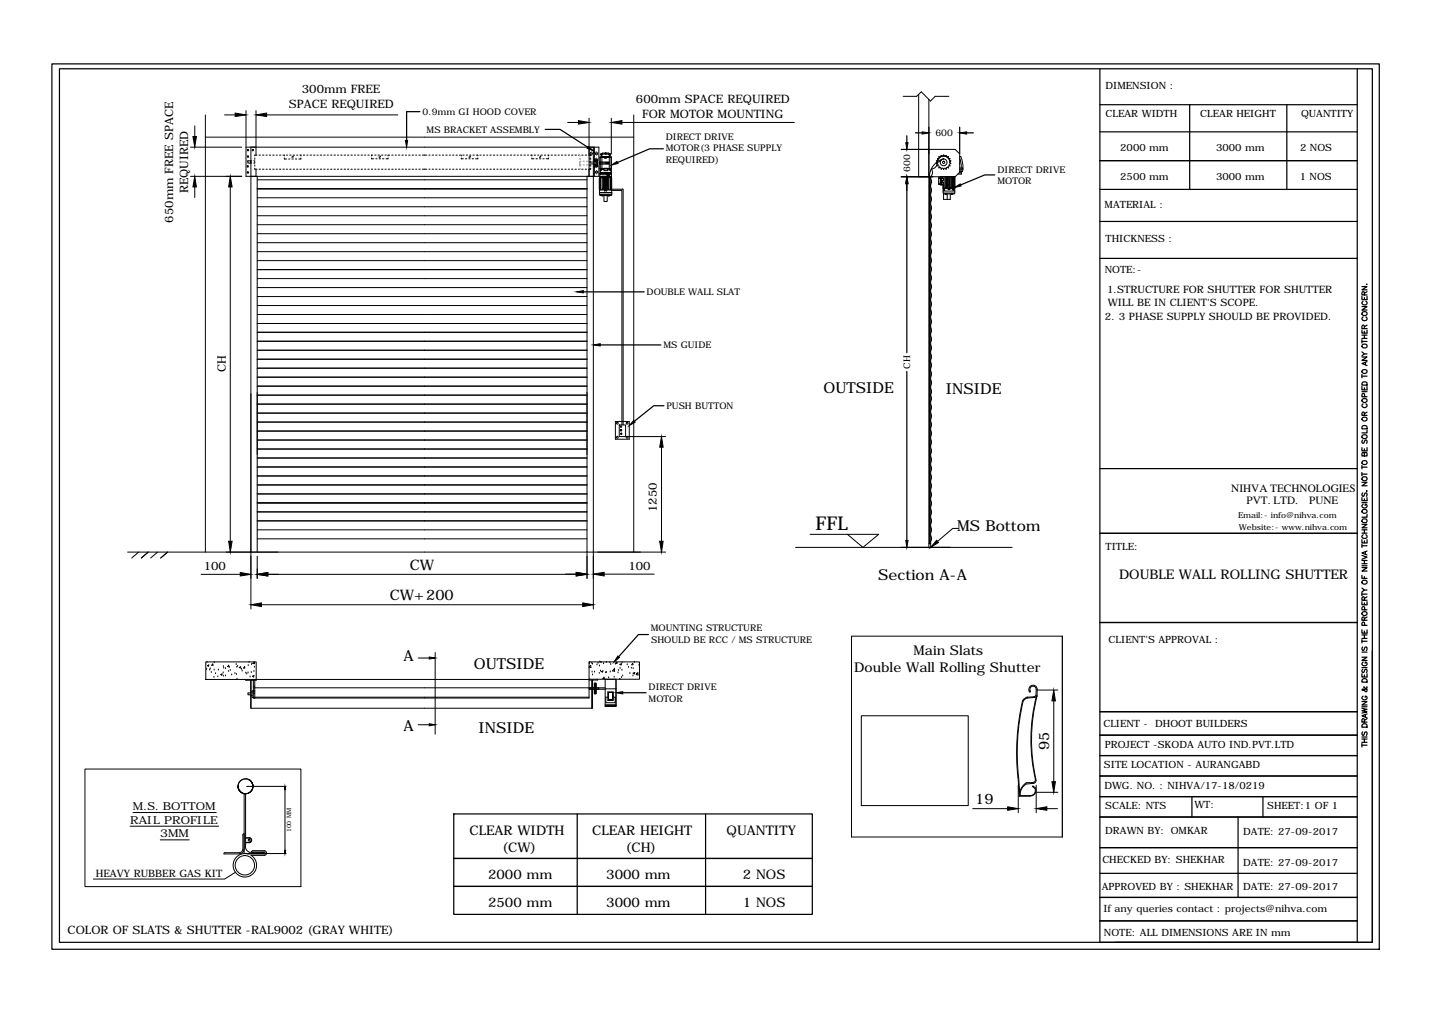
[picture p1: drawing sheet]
<svg xmlns="http://www.w3.org/2000/svg" width="297mm" height="210mm" viewBox="0 0 297 210" stroke-linecap="round" stroke-linejoin="round" font-family="sans-serif">
<!-- layer: 0 -->
<g fill="none" stroke="#000" stroke-width=".21">
<path d="M187.3 20h2.8l1-.9 1.9 1.9 1-1h2.8M190.6 19.6v17.1h7.5l1-1v-3.8l-1-.9h-5.4M39.5 30.5h10.6M39.5 36.6h10.6M40.4 26.1v2.2M40.4 38.8v2.2M42.6 23.8v90.7M42.6 28.4h88.9M46.6 23.8h2.2M47.8 38.8v73.5M51 22.9v7.5M51 30.5h73.2v6.1h-73.2z"/>
<path d="M51.4 33.4h.6v.4h-.6zM52 30.5v95.8M52 33.8h.2M52 33.4h.2M52.6 33.8h.2M52.6 33.4h.2M52.8 32.8v.3M52.8 33.5v.3M52.8 34.2v.3M52.8 34.9v.2h.5M53.1 22.9v9.3M53.1 35.1v1.5"/>
<path d="M53.3 32.2h-.5v.1M53.4 36.6v77.9M53.4 37.3h68.4M53.4 39.2h68.4M53.7 32.2h.3M53.7 35.1h.3M54.5 32.2h.3M54.5 35.1h.3M55.2 32.2h.2M55.2 35.1h.2M55.3 23.8h27.2M55.9 32.2h.2"/>
<path d="M55.9 35.1h.2M56.6 32.2h.3M56.6 35.1h.3M57.3 32.2h.2M57.3 35.1h.2M58 32.2h.3M58 35.1h.3M58.7 32.2h.3v.1M58.7 35.1h.3M59 32.8v.2h.5M59.4 32.2h.3M59.4 35.1h.3"/>
<path d="M59.9 33h.2M60.1 32.2h.3M60.1 35.1h.3M60.6 32.6v.1M60.6 33h.2M60.7 32.4l.1 .2M60.8 32.6h.1M60.8 32.2h.3M60.8 35.1h.3M61.3 33h.3M61.5 32.2h.3M61.5 35.1h.3"/>
<path d="M62.2 32.2h.3M62.2 35.1h.3M62.4 32.2v.1M62.4 32.8v.2h-.4M62.9 32.2h.3M62.9 35.1h.3M63.6 32.2h.3M63.6 35.1h.3M64.3 32.2h.3M64.3 35.1h.3M65 32.2h.3M65 35.1h.3"/>
<path d="M65.8 32.2h.2M65.8 35.1h.2M66.4 32.2h.3M66.4 35.1h.3M67.2 32.2h.3M67.2 35.1h.3M67.9 32.2h.2M67.9 35.1h.2M68.6 32.2h.2M68.6 35.1h.2M69.3 32.2h.3M69.3 35.1h.3"/>
<path d="M70 32.2h.2M70 35.1h.2M70.7 32.2h.3M70.7 35.1h.3M71.4 32.2h.3M71.4 35.1h.3M72.1 32.2h.3M72.1 35.1h.3M72.8 32.2h.3M72.8 35.1h.3M73.5 32.2h.3M73.5 35.1h.3"/>
<path d="M74.2 32.2h.3M74.2 35.1h.3M74.9 32.2h.3M74.9 35.1h.3M75.6 32.2h.3M75.6 35.1h.3M76.3 32.2h.3M76.3 35.1h.3M77 32.2h.3M77 35.1h.3M77.1 32.8v.1h.4M77.1 32.2v.1"/>
<path d="M77.7 32.2h.3M77.7 35.1h.3M77.9 32.9h.3M78.4 32.2h.3M78.4 35.1h.3M78.6 32.6l.1 .1M78.6 32.9h.3M78.8 32.4l.1 .2M78.9 32.6h.1M79.1 32.2h.3M79.1 35.1h.3M79.3 32.9h.3"/>
<path d="M79.9 32.2h.2M79.9 35.1h.2M80.5 32.8v.1h-.4M80.5 32.2v.1M80.5 32.2h.3M80.5 35.1h.3M81.3 32.2h.2M81.3 35.1h.2M82 32.2h.2M82 35.1h.2M82.6 32.2h.3M82.6 35.1h.3"/>
<path d="M83.4 32.2h.3M83.4 35.1h.3M84.1 32.2h.2M84.1 35.1h.2M84.8 32.2h.3M84.8 35.1h.3M85.5 32.2h.3M85.5 35.1h.3M86.2 32.2h.3M86.2 35.1h.3M86.9 32.2h.3M86.9 35.1h.3"/>
<path d="M87.6 32.2h.9M87.6 35.1h.9M89 32.2h.2M89 35.1h.2M89.6 32.2h.3M89.6 35.1h.3M90.4 32.2h.2M90.4 35.1h.2M91.1 32.2h.2M91.1 35.1h.2M91.8 32.2h.2M91.8 35.1h.2"/>
<path d="M92.5 32.2h.3M92.5 35.1h.3M93.2 32.2h.2M93.2 35.1h.2M93.9 32.2h.3M93.9 35.1h.3M94.6 32.2h.3M94.6 35.1h.3M95.3 32.2h.3M95.3 35.1h.3M95.7 32.8v.1h.4M95.7 32.2v.1"/>
<path d="M96 32.2h.3M96 35.1h.3M96.5 32.9h.3M96.7 32.2h.3M96.7 35.1h.3M97.3 32.9h.2M97.3 32.6l.1 .1M97.4 32.2h.3M97.4 35.1h.3M97.5 32.4l.1 .2M97.6 32.6h.1M97.9 32.9h.3"/>
<path d="M98.1 32.2h.3M98.1 35.1h.3M98.8 32.2h.3v.1M98.8 35.1h.3M99.1 32.8v.1h-.4M99.5 32.2h.3M99.5 35.1h.3M100.2 32.2h.3M100.2 35.1h.3M100.9 32.2h.3M100.9 35.1h.3M101.6 32.2h.3"/>
<path d="M101.6 35.1h.3M102.3 32.2h.3M102.3 35.1h.3M103.1 32.2h.2M103.1 35.1h.2M103.7 32.2h.3M103.7 35.1h.3M104.5 32.2h.2M104.5 35.1h.2M105.2 32.2h.2M105.2 35.1h.2M105.8 32.2h.3"/>
<path d="M105.8 35.1h.3M106.6 32.2h.3M106.6 35.1h.3M107.3 32.2h.2M107.3 35.1h.2M108 32.2h.3M108 35.1h.3M108.7 32.2h.3M108.7 35.1h.3M109.4 32.2h.3M109.4 35.1h.3M110.1 32.2h.3l-.1 .1"/>
<path d="M110.1 35.1h.3M110.3 32.8v.1h.5M110.8 32.2h.3M110.8 35.1h.3M111.2 32.9h.3M111.5 32.2h.3M111.5 35.1h.3M111.9 32.6l.1 .1M111.9 32.9h.3M112.1 32.4l.1 .2M112.2 32.6h.1M112.2 32.2h.3"/>
<path d="M112.2 35.1h.3M112.6 32.9h.3M112.9 32.2h.3M112.9 35.1h.3M113.6 32.2h.3M113.6 35.1h.3M113.8 32.2v.1M113.8 32.8v.1h-.5M114.3 32.2h.3M114.3 35.1h.3M115 32.2h.3M115 35.1h.3"/>
<path d="M115.8 32.2h.2M115.8 35.1h.2M116.4 32.2h.3M116.4 35.1h.3M117.2 32.2h.2M117.2 35.1h.2M117.7 25.4h2.3M117.9 32.2h.2M117.9 35.1h.2M118.5 32.2h.3M118.5 35.1h.3M119.3 32.2h.3"/>
<path d="M119.3 35.1h.3M120 32.2h.2M120 35.1h.2M120.7 32.2h.3M120.7 35.1h.3M121.4 32.2h.3M121.4 35.1h.3M121.8 36.6v83.4M122.1 32.2h.4v.1M122.2 24.5v10.5M122.2 35.1v1.5M122.4 34.5v-.3h.1v.3"/>
<path d="M122.4 32.2v.1M122.4 32.8v.3M122.4 33.5v.3M122.4 34.9v.2M122.4 33.4h.1M122.5 34.9v.2h-.4M122.5 32.8v.3M122.5 33.5v.3M122.5 33.8h.6M123.1 30.5v95.8M123.1 31.7h.2M123.1 35.9h.2"/>
<path d="M123.3 30.5v6.1M124.3 39.4h2.6v.6h-2.6h2.6v.4h-2.6zM124.4 36.6v.2h2.4v-.2M124.4 33.7h1.9v.3h-1.9M124.4 36.6h2.4M124.4 39.4h2.4M124.4 33.6v.5M124.5 32.6h.9h-.5v2.4h1.5v-2.4h-.6h.5v-.1h-1.4v.1h.5v.2M124.5 32.6v3.3h2.3M124.5 32.6v2.4M124.5 36.7h.4v.1h-.4zM124.5 36.7l.1 .1z"/>
<path d="M124.5 34.9h2.3M124.5 36.2l-.1 .4M124.5 35h.1M124.6 37v2.2M124.6 36.9l-.2 .1v2.2l.2 .1M124.6 36.8v2.6l-.3-.2v-2.2l.3-.1M124.6 35l.2 .2-.2 .1M124.6 35.3l-.1 .1v.4h2.3v-.4M124.7 31.9l1.5-.1 .3 .1v.2l-.3-.1h-1.2l-.3 .1zM124.7 31.9l-.1 .2h.2M124.7 32.1v.4h1.8v-.4M124.8 36.7l.1 .1z"/>
<path d="M124.8 35.2h.5M124.9 35h1.5M124.9 32.1v.4M124.9 36.6h1.5v.2h-1.5zM124.9 36.9h1.4v2.3h-1.4zM125 32l-.3 .1M125.1 36.9l.1 2.3zM125.3 34.9h.7v.5h-.7zM125.4 36.9v2.3zM125.4 31.8l.1 .1zM125.4 39.4h.4v.2h-.4zM125.4 32.7v.1"/>
<path d="M125.4 39.4v.2zM125.4 32.8h.3M125.5 31.8h.3v.2h-.3zM125.6 36.9l.1 2.3zM125.7 33.8l.6 .1zM125.7 32.7v.1M125.7 39.4l.1 .2zM125.8 36.9v2.3zM125.8 31.8l.1 .1zM125.9 36.2h-1.5v-.3h2.4v.3h-.3M125.9 35.9h.6v.2h-.6zM125.9 35.9l.1 .2z"/>
<path d="M125.9 36.1h.6v.2h-.6zM126 36.1h.4zM126 36.4h.4M126 36.1v.2M126 35.2h.5M126.1 36.9v2.3zM126.2 32l.3 .1M126.4 35.9l.1 .2zM126.4 32.1v.4M126.4 36.1v.2M126.4 36.7h.4v.1h-.4zM126.4 36.7l.1 .1z"/>
<path d="M126.5 32.1v.4M126.5 31.9l.1 .2h-.1M126.6 35l-.2 .2 .3 .1M126.6 37v2.2M126.6 36.9l.2 .1v2.2l-.2 .1M126.6 36.8v2.6l.3-.2v-2.2l-.3-.1M126.6 35h.1M126.7 36.7l.1 .1zM126.7 32.6h.1M126.7 35.3v.1M126.7 32.6h-.9v.2M126.7 32.5h.1"/>
<path d="M126.8 32.6l-.1 2.4M126.8 32.6h-2.3M126.8 24.5v7.5M126.8 32.6v3.3M126.8 36.2v.4M126.9 39.2h2.2M126.9 39.5h1.9M128.8 39.5l.2 .1M129 39.6v48.5M129 25.4h35.8M129.1 39.2l.2 .1v48.8M131.5 23.8v90.7"/>
<path d="M192.7 20.6v93h.4v-76.9M192.8 36.8h.1M194.3 33.4l.2 .3-.3 .2 .4 .2-.2 .3M194.5 34.4l.3 .1v.3M194.7 38h.3M194.7 37h.3M194.8 34.8h.1M194.8 32.5v.4h-.3l.1 .3-.3 .2M194.8 32.5h.1M194.8 32.5l.3 .1 .1-.4 .3 .2 .2-.3 .3 .3 .3-.2 .1 .4 .3-.1M195 36.8h-.3v1.5h.3M195 36.7v1.7h.8"/>
<path d="M195.2 36.7v1.7M195.4 33a1.12 1.12 0 0 1-1.1 .6 1.14 1.14 0 0 1-1.1 1.4 1.16 1.16 0 0 1-.4 1.8M195.4 36.7v.3M195.4 37.5v.3M195.4 38.3v.1M195.6 39.6h2.4M195.6 39.1h2.4M195.7 39.1h.2v.2h-.2zM195.7 38.4v.5l.1 .1M195.7 39l-.1 .1M195.7 32.9a4.1 4.1 0 0 0-2.9 3.9M195.8 38.4v.5"/>
<path d="M195.8 39.3l.1 .1zM195.8 39.4l.1 .1zM195.8 36.7v2.4l-.2-.2v-.5M196.2 36.7v2.4M196.4 36.7v2.4M196.6 36.7v.5M196.6 37.3v1.1M196.6 38.4v.7M196.7 39.1h.4v.2h-.4zM196.7 34.8l-.3-.1-.1 .4-.3-.2-.3 .3-.2-.3-.3 .2-.1-.4-.3 .1M196.7 32.5v.4h.3M196.8 36.7v2.4"/>
<path d="M196.9 36.7v2.4M197 36.7v2.4M197 34.4l-.3 .1v.3M197 32.9l-.1 .3 .3 .2M197.1 33.7a1.33 1.33 0 0 0-1.4-1.4 1.33 1.33 0 0 0-1.3 1.4M197.2 33.4l-.2 .3 .2 .2-.3 .2 .1 .3M197.3 36.7v2.2M197.3 39v.1M197.5 36.7v2.4M197.5 39.1h.4v.2h-.4zM197.7 39.3l.2 .1zM197.7 36.7v2.4"/>
<path d="M197.7 39.4l.1 .1zM197.8 38.9v-2.2l.2 .1v2.1l-.2 .1M198 36.7v3.3h-2.4v-.9M198 36.8l-.2-.1v2.4l.2-.2M199 35.9h.4v.2h-.7M199 32.8l.4 1.2v.8M199.1 34.8h.6v.3h-.6M199.1 32.5h.2M199.3 32.5l.3 .9 .1 1.5M199.4 35.6v.3M199.4 35l-.1 .5M199.6 35.5l-.5 .1"/>
<path d="M199.7 35v.5h-.6M53.4 59.6h68.4M53.4 57.8h68.4M53.4 55.9h68.4M53.4 54.1h68.4M53.4 52.2h68.4M53.4 50.3h68.4M53.4 48.5h68.4M53.4 46.6h68.4M53.4 44.7h68.4M53.4 42.9h68.4M53.4 41h68.4"/>
<path d="M124.5 40.4h2.3v.2h-2.3zM124.9 40.6h.2zM125.3 40.6h.7v1.2h-.7zM126.2 40.6h.2v.1h-.2zM192.8 47.7a1.16 1.16 0 0 0 0-1.9 1.16 1.16 0 0 0 0-1.8 1.16 1.16 0 0 0 0-1.8 1.16 1.16 0 0 0 0-1.8 1.16 1.16 0 0 0 0-1.8 1.16 1.16 0 0 0 0-1.9v76.1M192.8 47.6a1.16 1.16 0 0 1 0 1.8M192.8 49.4a1.16 1.16 0 0 1 0 1.9 1.16 1.16 0 0 1 0 1.8 1.16 1.16 0 0 1 0 1.8 1.16 1.16 0 0 1 0 1.8 1.16 1.16 0 0 1 0 1.8 1.16 1.16 0 0 1 0 1.9 1.16 1.16 0 0 1 0 1.8M195.7 40v1.4h1.4v-1.2M196.1 40.2h.2v.1h-.2zM196.2 40.3h.1M196.5 40.2v1.2M197.3 40.2l.3 .1z"/>
<path d="M197.9 40v.2h-2.2M53.4 65.2h68.4M53.4 63.4h68.4M53.4 61.5h68.4M53.4 78.2h68.4M53.4 76.4h68.4M53.4 74.5h68.4M53.4 72.6h68.4M53.4 70.8h68.4M53.4 68.9h68.4M53.4 67.1h68.4M192.8 62.1a1.16 1.16 0 0 1 0 1.9"/>
<path d="M192.8 64a1.16 1.16 0 0 1 0 1.8 1.16 1.16 0 0 1 0 1.8 1.16 1.16 0 0 1 0 1.8 1.16 1.16 0 0 1 0 1.8 1.16 1.16 0 0 1 0 1.9 1.16 1.16 0 0 1 0 1.8M192.8 74.8a1.16 1.16 0 0 1 0 1.9 1.16 1.16 0 0 1 0 1.8M192.8 78.5a1.16 1.16 0 0 1 0 1.8 1.16 1.16 0 0 1 0 1.8M53.4 98.7h68.4M53.4 96.9h68.4M53.4 95h68.4M53.4 93.1h68.4M53.4 91.3h68.4M53.4 89.4h68.4M53.4 87.5h68.4M53.4 85.7h68.4M53.4 83.8h68.4"/>
<path d="M53.4 82h68.4M53.4 80.1h68.4M127.6 87.4h2.9v3.7h-2.9zM128.5 88.1h1.3v2.5h-1.3zM130 90.6h8.1M137.2 92.8v19.5M192.8 81.7a1.16 1.16 0 0 1 0 1.9 1.16 1.16 0 0 1 0 1.8 1.16 1.16 0 0 1 0 1.8M192.8 87.2a1.16 1.16 0 0 1 0 1.8 1.16 1.16 0 0 1 0 1.8 1.16 1.16 0 0 1 0 1.8 1.16 1.16 0 0 1 0 1.8 1.16 1.16 0 0 1 0 1.9 1.16 1.16 0 0 1 0 1.8 1.16 1.16 0 0 1 0 1.8M192.8 99.9a1.16 1.16 0 0 1 0 1.8 1.16 1.16 0 0 1 0 1.8 1.16 1.16 0 0 1 0 1.8 1.16 1.16 0 0 1 0 1.8 1.16 1.16 0 0 1 0 1.9 1.16 1.16 0 0 1 0 1.8 1.16 1.16 0 0 1 0 1.8M26.5 114.5h111.6M28.8 114.5l-1.5 1.2M30.7 114.5l-1.4 1.2"/>
<path d="M32.7 114.5l-1.4 1.2M34.8 114.5l-1.5 1.2M41.7 119.1h8.1M53.4 115.4v4.6M53.4 111.8h68.4M53.4 109.9h68.4M53.4 108h68.4M53.4 106.2h68.4M53.4 104.3h68.4M53.4 102.4h68.4M53.4 100.6h68.4M55.6 119.1h63.9"/>
<path d="M117.3 119.1h2.2M125.3 119.1h10.4M165 113.5h44.9M168 110.8h14.3l-3.3 2.7-3.2-2.7M192.7 112.8h.4M198.8 109.6h-1.2l-3.1 2.7M42.7 137.3h10.4v3.6h-10.4zM42.9 138.9h.1M42.9 137.4h.1M43 138l.3-.1-.1 .3zM43.5 139h.1M43.6 138.7h.1"/>
<path d="M43.8 139.5h.1M44.2 138l-.1-.3-.2 .3h.3M44.4 139h.1M44.5 137.5h.1M44.7 139.7h.1M45.3 139h.1M45.8 139.9l.3-.1-.1 .2zM46.3 139.6h.1M46.3 138.3h.1M46.4 138.6h.1M46.8 138.7h.1M47.4 139.3h.1"/>
<path d="M47.4 138l.1 .3h-.3l.2-.3M47.6 138.4h.1M47.8 139.1h.1M48.1 140h.1M48.7 139.7h.1M49 137.8h.1M49 139.9h.1M49.1 138.4h.1M49.3 138.2h.1M49.6 138.4l.3-.1-.1 .3zM50.1 138.8h.1M50.2 139.2h.1"/>
<path d="M50.7 138.3l.1 .3h-.3zM51 139.6h.1M51.2 139.8h.1M51.4 139.6h.1M51.5 138h.1M51.7 137.4h.1M52.1 139.5h.1M52.2 137.8h.1M52.7 139.3h.1M52.8 137.3v.4l-.4-.1zM52.8 138.4h.1M54.2 125.4h66.7"/>
<path d="M86.8 136.5h2.2M90.3 135.3v17M122.2 137.3h10.4v3.6h-10.4zM122.2 137.3h.1l-.1 .2M122.5 138l.1 .5-.4-.1zM122.7 137.6h.1M122.8 139.4h.1M122.9 137.8h.1M122.9 140h.1M123.3 139.4h.1M123.8 137.9h.1M124.1 137.6h.1"/>
<path d="M124.3 139.7h.1M124.3 138.1h.1M124.4 137.3h.1M124.4 137.3h.3M124.6 139.2h.1M124.7 139.3l.4-.2-.2 .3zM125.2 137.7h.1M125.6 139.5h.1M125.8 137.4h.1M125.8 139.5h.1M126.5 137.5h.1M126.6 139.4h.1"/>
<path d="M126.7 137.8h.1M127.4 138.8l.1 .4-.4-.1zM127.5 138.8h.1M127.6 137.8h.1M127.9 137.3l.1 .3h-.3zM128.2 139.6h.1M128.3 139.1h.1M128.6 137.8l.3-.1-.1 .2zM128.6 138.6h.1M129 139h.1M129 137.5h.1M130.1 137.9h.1"/>
<path d="M130.4 138.4h.1M130.7 139.7h.1M131 138.6h.1M131.2 137.6l.1 .3h-.3zM131.3 138.7h.1M131.3 139.6l.4-.1-.2 .3zM131.6 137.4h.1M132.1 139.8h.1M132.3 139.5v.5l-.3-.1zM132.6 138h.1M176.6 132h43.8v41.6h-43.8zM17.6 159.5h44.8v24.4h-44.8z"/>
<path d="M44.4 140.5h.1M45.2 140.4h.1M46.3 140.3h.1M46.8 140.2h.1M49.2 140.9h.1M51 140.9v.2h2.1v-.2h69.1M51.9 140.4h.1M52 141.1v5.8M52 143.7h-.6v.4h.6M52 143.6h.3M52 144.3h.3M52.4 140.3l.3-.2-.1 .3z"/>
<path d="M52.5 142.3h.3M52.5 142.7h69.7M52.5 143.8h.3M52.5 143.5h.3M52.7 144.8h.1M52.8 141.1v3.7M52.8 143.3h-.5v1.4h.2M52.8 144.6h69.4M86.8 150.3h2.2M122.2 140.9v3.9h-69.7v-3.7M122.7 141.1v5.8M122.9 141.1v5.8h-70.8v-5.8"/>
<path d="M123.3 143h-1.1v-.3h1.1v1.2h.3v-1.2h.6v.3h-.6M123.3 143.3h.3M123.3 143.7h.3M123.3 142.4h.3M123.3 143.8h.3M123.3 143.5h.3M123.3 143v-1.3h.3v1.3M123.3 141.9h.3M123.3 142h.3M123.3 142.2h.3M123.3 142.5h.3M123.3 142.7h.3"/>
<path d="M123.3 142.9h.3M123.3 143.1h.3M123.3 143.6h.3M123.3 141.8h.3M123.3 142.1h.3M123.3 142.6h.3M123.3 142.8h.3M123.3 143h.3M123.3 143.4h.3M124 140.9v.2h-1.8M125.3 140.5l.1 .3h-.3zM125.5 142.7h-3.2v.3h3.2"/>
<path d="M125.5 140.9h2.3M126.3 140.6h.1M127.4 140.5h.1M128.5 140.9l.1-.1v.1M128.9 140.5h.1M129.2 140.2h.1M131.3 140.2h.1M178.7 148.5h22.1v18.6h-22.1zM212.1 145.4a48.5 48.5 0 0 0-1 15.9l.3 3.9 2.3-.1M213.2 144.6l-.6 .2-.5 .5M213.2 144.7l-.8 .5a33.6 33.6 0 0 0-1.3 8.7l-.1 3.7 .3 3.7M213.7 143.4l-.1 .1a.87 .87 0 0 1 .4-1.3 .87 .87 0 0 1 1.1 .9v1.3"/>
<path d="M213.7 143.5a.69 .69 0 0 1 .3-1.1 .69 .69 0 0 1 .9 .6v1.2l-.5 .3M214.5 144.5l-1.3 .1M214.7 144.6l.4-.3a36.8 36.8 0 0 0-.2 17.5M214.7 144.7l-1.6 .1M215 144.3a36.3 36.3 0 0 0-.2 17.4M215.2 143.1h4.2M218.6 145.4v16.7M27 171.4h18.4M27.6 168.5h17.2M33.2 174.2h6.1M46.5 177.1h3.2M46.8 176.9h2.9"/>
<path d="M46.8 176.8l-.3 .3M49.4 163.1h.1M50 164.4a1.55 1.55 0 0 1 .2-2.7 1.55 1.55 0 0 1 2.3 1.4 1.55 1.55 0 0 0-2.3-1.4 1.55 1.55 0 0 0-.1 2.7M50.3 176.2a.66 .66 0 0 1-.6 .6M50.4 173.2v3M50.5 164.6l.1 .1v12.3h4.2l-.3-.3M50.6 176.2a.91 .91 0 0 1-.9 .9M50.6 172.9l-.2 .4M50.9 164.6v11a1.25 1.25 0 0 0 .8 1.2M50.9 173.8h.8a.44 .44 0 0 1 .4 .5 .44 .44 0 0 1-.4 .4h-.8M50.9 173.8h.8M51.2 163.1h8.2"/>
<path d="M51.7 173.7a.53 .53 0 0 1 .5 .6 .53 .53 0 0 1-.5 .5h-.8M51.7 161.8a1.55 1.55 0 0 1 0 2.6 1.55 1.55 0 0 1-2.3-1.3M51.8 176.8h2.7M52.4 176.4l-.2 .3M52.5 176.4h2.3a.49 .49 0 0 1 .5 .5 .49 .49 0 0 1-.5 .5h-2.7a2.43 2.43 0 0 1 .1 4.1 2.43 2.43 0 0 1-3.8-1.6 2.43 2.43 0 0 1 3-2.8h3.4l.2-.2-.2-.2h-2.6M55 177h4.4M59.1 163.8v12.6M201.8 167.7h7.2M211.2 162.8v5.8M211.3 161.3l.3 3.7M213 162.3a3.3 3.3 0 0 0-1.5 2.1M213 162.6a2.52 2.52 0 0 0-1.4 2.4"/>
<path d="M214.3 162.3h-1.3M214.5 162.5l-1.5 .1M214.8 161.7a.49 .49 0 0 1-.5 .6M214.8 163.4a1.16 1.16 0 0 1-1.2 1.7M214.8 163.4l-.5-.4-.1 .2a.98 .98 0 0 1 .5 1.1 .98 .98 0 0 1-1.1 .7h-2M214.9 161.8a.49 .49 0 0 1-.4 .6M214.9 162.9v5.7M215 164.3h4.4M217.1 167.7h2.2M48.8 180.9l-2.2 1.4h-27.2"/>
<circle cx="51.4" cy="34.5" r=".15"/>
<circle cx="51.4" cy="35.8" r=".15"/>
<circle cx="51.4" cy="32.5" r=".15"/>
<circle cx="51.4" cy="31.1" r=".15"/>
<circle cx="52.4" cy="31.1" r=".15"/>
<circle cx="122.6" cy="31.9" r=".23"/>
<circle cx="123.7" cy="31.9" r=".23"/>
<circle cx="123.7" cy="35.7" r=".23"/>
<circle cx="123.7" cy="33.2" r=".23"/>
<circle cx="123.7" cy="34.4" r=".23"/>
<circle cx="124.6" cy="35.2" r=".06"/>
<circle cx="124.6" cy="35.2" r=".15"/>
<circle cx="125.6" cy="32.7" r=".06"/>
<circle cx="125.6" cy="31.8" r=".06"/>
<circle cx="126.6" cy="35.2" r=".06"/>
<circle cx="126.6" cy="35.2" r=".15"/>
<circle cx="195.4" cy="38" r=".28"/>
<circle cx="195.4" cy="38" r=".23"/>
<circle cx="195.5" cy="37.2" r=".28"/>
<circle cx="195.5" cy="37.2" r=".23"/>
<circle cx="195.7" cy="33.7" r=".7"/>
<circle cx="195.7" cy="33.7" r=".23"/>
<circle cx="196.6" cy="38.4" r=".06"/>
<circle cx="196.6" cy="37.2" r=".06"/>
<circle cx="197.3" cy="39" r=".06"/>
<circle cx="128.1" cy="90.7" r=".19"/>
<circle cx="128.1" cy="87.8" r=".19"/>
<circle cx="128.8" cy="89.3" r=".15"/>
<circle cx="128.8" cy="88.5" r=".15"/>
<circle cx="128.9" cy="90" r=".15"/>
<circle cx="130.1" cy="90.7" r=".19"/>
<circle cx="130.1" cy="87.8" r=".19"/>
<circle cx="50.8" cy="179.5" r="2.01"/>
<circle cx="51.7" cy="174.3" r=".19"/>
</g>
<g fill="#000" stroke="#000" stroke-width=".21">
<path d="M40.4 36.6l.3 2.2h-.7zM40 28.3h.7l-.3 2.2zM47.8 36.6l.3 2.2h-.7zM48.8 23.5l2.2 .3-2.2 .4zM53.1 23.8l2.2-.3v.7zM84.1 29.1h.5l-.3 1.4zM120 25l2.2 .4-2.2 .3zM122 30.4l1.1 .9-1.3-.6zM126.8 34.2l1.2-.7 .2 .4zM126.8 25.4l2.2-.4v.7zM187.9 29.6h.5l-.3 1.4zM188.1 36.7l.3 1.4h-.5z"/>
<path d="M191.3 27.3l1.4 .3-1.4 .2zM198 38.9l1.2-.8 .2 .5zM199.1 27.6l1.4-.3v.5zM119.6 60.5l1.4-.2v.4zM123.1 71.5l1.4-.2v.5zM131.5 87.2l.3 .3-1.3 .8zM137.2 90.6l.4 2.2h-.8zM47.4 112.3h.7l-.3 2.2zM49.8 118.7l2.2 .4-2.2 .4zM53.4 119.1l2.2-.4v.8zM119.5 118.7l2.3 .4-2.3 .4zM123.1 119.1l2.2-.4v.8z"/>
<path d="M136.8 112.3h.8l-.4 2.2zM187.9 112.1h.5l-.3 1.4zM194.3 112.1l.4 .4-1.6 1zM52 125.4l2.2-.3v.7zM89 136.3l1.3 .2-1.3 .2zM120.9 125.1l2.2 .3-2.2 .4zM128.2 136.1l.3 .3-1.1 .9zM89 150.1l1.3 .2-1.3 .2zM127.8 143.7l1.4-.2v.4zM218.6 143.1l.3 2.3h-.7zM59.1 163.1l.1 .7h-.2zM59 176.4h.2l-.1 .6z"/>
<path d="M209 167.3l2.2 .4-2.2 .4zM214.9 167.7l2.2-.4v.8zM218.2 162.1h.7l-.3 2.2z"/>
</g>
<!-- layer: WALL -->
<path d="M125.5 140.9v5.6M125.5 146.4h2.3M125.5 146.3h2.3M125.5 146.2h2.3M125.5 142.9h2.3M126.1 143.5h1.1v1.8h-1.1zM126.1 144.6h-.4v1.2h1.9v-1.2h-.4M126.2 143.6h.9v1.5h-.9zM127.2 143.5v1.8M127.8 140.9v5.6h-2.3h2.3z" fill="none" stroke="#000" stroke-width=".21"/>
<!-- layer: 0 -->
<g fill="none" stroke="#4c4c4c" stroke-width=".21">
<path d="M122.4 31.9h.6M122.7 31.5v.3M122.7 31.8v.5M123.4 31.9h.7M123.5 33.2h.5M123.5 34.5h.6M123.5 35.7h.6M123.8 31.5v.2M123.8 31.8v.1M123.8 32v.2M123.8 32.8v.2M123.8 33.1v.4"/>
<path d="M123.8 34.1v.4M123.8 34.5v.3M123.8 35.4v.7"/>
</g>
<path d="M120.5 33.4l-.3 .1v.6l.3 .1M121 33.4h.2M121 34.2h.2M121.6 33.4h.3M121.6 34.2h.3M122.4 33.4l3.9 .1v.6l-3.9 .1M126.3 33.7h-2.2v.2h2.2" fill="none" stroke="#959595" stroke-width=".21"/>
<path d="M120.2 32.2v.2M120.2 32.8v.3M120.2 33.8v-.3h.2v.3M120.2 34.2v.3M120.2 34.9v.2M120.2 34.1h.2M120.4 32.2v.2M120.4 32.8v.3M120.4 34.2v.3M120.4 34.9v.2" fill="none" stroke="#b2b2b2" stroke-width=".21"/>
<g fill="none" stroke="#000" stroke-width=".25">
<path d="M10.8 13.3h275.3v183.6h-275.3zM12.3 14.3h272.4v181.2h-272.4zM228.1 14.3v181.2h53.4v-181.2M87.1 23.2h-2.8v5.9M113.1 26.8h3.1l5.7 3.7M123.3 32.9h.1v1.8h-.1zM123.3 33.1h.1M123.3 33.3h.1M123.3 34.4h.1M123.3 34.5h.1M123.3 33.5h.6M123.3 34.1h.6"/>
<path d="M123.4 33.4h.5v.8h-.5M123.4 33.1h.4v1.4h-.4M123.8 33.8h.1M137.6 30.9h-2.8l-6.7 2.8M187 31h5.8M187 36.7h6.5M188.1 28.2v1.4M188.1 38.1v35.1M189.9 27.6h1.4M192.7 26.4v5.5M199.1 26.4v5.5M200.5 27.6h1.4"/>
<path d="M206.3 36.3h-2l-5 2.1M228.1 33.3h53.4M228.1 21.7h53.4M228.1 27.3h53.4M228.1 39.3h53.4M246.8 21.7v17.6M266.9 21.7v17.6M228.1 45.9h53.4M228.1 53.6h53.4M282.5 59.4h1.1l-1.1 .7h1.1M283.5 59h.1M121 60.5h12.6"/>
<path d="M124.5 71.5h12.6M188.1 77v35.1M282.5 74h1.1l-1.1 .8h1.1M282.5 68.5v.6h1.1v-.6M282.5 63.6h1.1l-1.1 .7h1.1M282.5 61.5v.6h1.1v-.6M282.5 70.4v.8M282.5 77.6v.8M282.5 78h1.1M282.5 73l.5 .4M282.5 70.8h1.1M282.5 70.2h1.1"/>
<path d="M282.5 69.5h1.1M282.6 71.5a.49 .49 0 0 1 .7-.1 .49 .49 0 0 1 .1 .7 .5 .5 0 0 1-.6 .1 .5 .5 0 0 1-.2-.7zM282.7 79.3h.7l.2 .6h-1.1zM282.7 76.8a.52 .52 0 0 1 .6-.1 .52 .52 0 0 1 .2 .6 .49 .49 0 0 1-.7 .1 .49 .49 0 0 1-.1-.6zM282.7 64.7a.52 .52 0 0 1 .6 0 .52 .52 0 0 1 .2 .5 .5 .5 0 0 1-.7 .2 .5 .5 0 0 1-.1-.7zM282.8 65.7a.39 .39 0 0 0-.3 .5 .39 .39 0 0 0 .4 .3 .45 .45 0 0 0 .6-.1 .45 .45 0 0 0-.1-.6l-.1-.1M282.8 62.5a.39 .39 0 0 0-.3 .4 .39 .39 0 0 0 .4 .3 .45 .45 0 0 0 .6-.1 .45 .45 0 0 0-.1-.6h-.1M283 68.2v-.7l-.3-.1-.2 .3v.5h1.1M283 61.2v-.6l-.4-.1-.1 .7h1.1M283 61.7v.4M283 68.7v.4M283 69.5v.7"/>
<path d="M283.2 75.1v.5M283.6 75l-1.1 .4 1.1 .4M283.6 73.4h-.6l-.5 .4M283.6 67.4l-.6 .4M283.6 60.5l-.6 .3M137.7 84.2h-2.1l-4 3.2M228.1 97.2h53.4M282.5 92.8v.7h1.1v-.7M282.5 80.2v.7h1.1v-.7M282.5 96.6v.6M282.5 98v.7M282.5 98.3h1.1"/>
<path d="M282.5 96.9h1.1M282.5 81.2h1.1M282.6 90.3a.49 .49 0 0 1 .7-.1 .49 .49 0 0 1 .1 .6 .5 .5 0 0 1-.6 .2 .5 .5 0 0 1-.2-.7zM282.6 88.4a.56 .56 0 0 1 .7-.1 .56 .56 0 0 1 .3 .6h-1.1zM282.6 86.7a.49 .49 0 0 1 .7-.2 .49 .49 0 0 1 .1 .7 .51 .51 0 0 1-.6 .1 .51 .51 0 0 1-.2-.6zM282.6 82.8a.49 .49 0 0 1 .7-.1 .49 .49 0 0 1 .1 .7 .51 .51 0 0 1-.6 0 .51 .51 0 0 1-.2-.6zM282.7 99a.52 .52 0 0 1 .6-.1 .52 .52 0 0 1 .2 .6 .5 .5 0 0 1-.7 .2 .5 .5 0 0 1-.1-.7zM282.7 95.6a.52 .52 0 0 1 .6 0 .52 .52 0 0 1 .2 .5 .5 .5 0 0 1-.7 .3 .5 .5 0 0 1-.1-.8zM282.7 91.3l-.2 .2 .2 .4h.2l.3-.6h.2l.2 .2-.2 .4M282.8 83.8a.39 .39 0 0 0-.3 .4 .39 .39 0 0 0 .4 .3 .45 .45 0 0 0 .6-.1 .45 .45 0 0 0-.1-.6h-.1M283 94.1l.2-.2h.3l.1 .2v.5h-1.1l.1-.7h.4v.7M283 86.1v-.5l-.4-.1-.1 .6h1.1"/>
<path d="M283 80.4v.5M283 93.1v.4M283.1 82.3l-.1-.6h-.4l-.1 .6h1.1M283.6 89.2v.6h-1.1M283.6 85.5l-.6 .3M187 113.5h10.1M228.1 110.6h53.4M282.5 119.3v.7h1.1M282.5 117.7h1.1l-1.1 .7h1.1M282.5 115.2l1.1 .4-1.1 .4M282.5 111.9v.7h1.1v-.7M282.5 108.8h1.1l-1.1 .7h1.1"/>
<path d="M282.5 103.2v.6h1.1v-.6M282.5 100h1.1l-1.1 .8h1.1M282.5 112.9v.6M282.5 117.3h1.1M282.5 116.9h1.1M282.5 116.2h1.1M282.5 113.2h1.1M282.5 110.6h1.1M282.5 109.9h1.1M282.5 104.3h1.1M282.7 107.7a.52 .52 0 0 1 .6-.1 .52 .52 0 0 1 .2 .6 .5 .5 0 0 1-.7 .2 .5 .5 0 0 1-.1-.7zM282.7 105.7a.52 .52 0 0 1 .6 0 .52 .52 0 0 1 .2 .6 .5 .5 0 0 1-.7 .2 .5 .5 0 0 1-.1-.8z"/>
<path d="M282.7 102.2l-.2 .3 .2 .5 .2-.1 .4-.7h.1l.2 .3-.2 .5M282.8 110.9a.39 .39 0 0 0-.3 .5 .39 .39 0 0 0 .4 .3h.3a.39 .39 0 0 0 .4-.4 .39 .39 0 0 0-.3-.4M282.8 104.6a.39 .39 0 0 0-.3 .5 .39 .39 0 0 0 .4 .3 .45 .45 0 0 0 .6-.2 .45 .45 0 0 0-.1-.6h-.2v.3M283 103.5v.3M283 109.9v.7M283 112.2v.4M283 116.2v.7M283 119.6v.4M283.2 114.4v.5M283.5 101.8v.1zM283.6 114.3l-1.1 .4 1.1 .4M283.6 106.7v.6h-1.1"/>
<path d="M134.5 131.6h-2.1l-4.1 4.6M281.5 129.1h-53.4h53.4M282.5 139.7v.7h1.1v-.7M282.5 136.3h1.1l-1.1 .7h1.1M282.5 130.6v.7h1.1v-.7M282.5 124.8v.6h1.1v-.6M282.5 122.9v.7M282.5 132.7v.7M282.5 138.5h1.1M282.5 135.3h1.1M282.5 133h1.1M282.5 132.4h1.1"/>
<path d="M282.5 131.7h1.1M282.5 123.2h1.1M282.5 122l.5 .4M282.6 120.5a.49 .49 0 0 1 .7-.1 .49 .49 0 0 1 .1 .6 .5 .5 0 0 1-.6 .1 .5 .5 0 0 1-.2-.6zM282.7 138.8l-.2 .3 .2 .4 .2-.1 .3-.5 .2-.1 .2 .3-.2 .4M282.7 134.2l-.2 .3 .2 .4h.2l.4-.7h.1l.2 .3-.2 .4M282.7 127a.52 .52 0 0 1 .6-.1 .52 .52 0 0 1 .2 .6 .49 .49 0 0 1-.7 .1 .49 .49 0 0 1-.1-.6zM282.8 137.3a.39 .39 0 0 0-.3 .5 .39 .39 0 0 0 .4 .3h.3a.38 .38 0 0 0 .4-.4 .38 .38 0 0 0-.4-.4v.3M283 128.7v-.6l-.4-.1-.1 .7h1.1M283 124.5v-.6l-.3-.1-.2 .2v.5h1.1M283 125.1v.3M283 130.9v.4"/>
<path d="M283 131.7v.7M283 140v.4M283.1 129.7l-.1-.6h-.4l-.1 .6h1.1M283.1 126.5l-.1-.6h-.4l-.1 .6h1.1M283.6 122.4h-.6l-.5 .4M283.6 128l-.6 .3M283.6 123.8l-.6 .3M284.7 135v60.5h-53.4M129.2 143.7h4.8M228.1 147.6h53.4M228.1 152.5h53.4M228.1 156.7h53.4"/>
<path d="M282.5 146.9l1.1 .3-1.1 .2 1.1 .3-1.1 .2M282.5 145.5h1.1l-1.1 .7h1.1M282.5 154.6h1.1M282.5 154.2v.7M282.5 154h1.1M282.5 153.3h1.1M282.5 152.9h1.1M282.5 146.6h1.1M282.6 150.3a.55 .55 0 0 1 .5-.2 .55 .55 0 0 1 .5 .4v.3h-1.1zM282.7 151.8l-.2 .3 .2 .4h.2l.3-.7h.2l.2 .3-.2 .4M282.7 140.9l.2-.1 .5 .1 .2 .6h-1.1v-.4zM282.8 144.4a.39 .39 0 0 0-.3 .5 .39 .39 0 0 0 .4 .3 .45 .45 0 0 0 .6-.2 .45 .45 0 0 0-.1-.6h-.2v.3"/>
<path d="M283 142.5h-.1a.69 .69 0 0 1 .6 .8l-.2 .2-.4-.5h-.4l.2 .2h.2l.6-.5v-.2M283 149.8v-.6l-.3-.1-.2 .2v.5h1.1M283 153.3v.7M283.2 148.2v.5M283.6 148.1l-1.1 .4 1.1 .4M283.6 149.1l-.6 .3M94.1 168.8h74.4v9.3h-74.4zM94.1 178.1h74.4v5.8h-74.4zM119.7 168.8v20.9M146.4 168.8v20.9M228.1 161h53.4M228.1 169.5h53.4"/>
<path d="M228.1 175.8h53.4M247.2 165.2v4.3M256.8 169.5v16.6M262 165.2v4.3M281.5 165.2h-53.4h53.4M94.1 183.9h74.4v5.8h-74.4zM228.1 186.1h53.4M228.1 191h53.4M228.1 181.1h53.4"/>
</g>
<path d="M123.1 33.8h.1M123.2 34.5h.3M123.2 33.1h.1M123.3 33.8h.4M123.4 33.1h.1M123.8 33.8h.1M123.9 33.8h.2" fill="none" stroke="#4c4c4c" stroke-width=".25"/>
<text font-size="3.9" x="169.2" y="109.9">FFL</text>
<g font-size="3.1">
<text x="170.8" y="81.5">OUTSIDE</text>
<text x="196.2" y="81.6">INSIDE</text>
<text x="198.5" y="110.2">MS Bottom</text>
<text x="182.2" y="120.4">Section A-A</text>
<text x="83.7" y="137.2">A</text>
<text x="98.3" y="138.9">OUTSIDE</text>
<text x="83.7" y="151.7">A</text>
<text x="99.2" y="152">INSIDE</text>
</g>
<g font-size="3">
<text x="85" y="118.2">CW</text>
<text x="80.9" y="124.5">CW+200</text>
<text x="217.6" y="155.6" transform="rotate(-90 217.6 155.6)">95</text>
<text x="202.3" y="166.8">19</text>
</g>
<g font-size="2.8">
<text x="232.1" y="120.1">DOUBLE WALL ROLLING SHUTTER</text>
<text x="189.5" y="135.9">Main Slats</text>
<text x="177.2" y="139.4">Double Wall Rolling Shutter</text>
<text x="97.4" y="173.1">CLEAR WIDTH</text>
<text x="122.8" y="173.1">CLEAR HEIGHT</text>
<text x="150.7" y="173.2">QUANTITY</text>
<text x="104.2" y="176.6">(CW)</text>
<text x="129.7" y="176.6">(CH)</text>
<text x="101.2" y="182.4">2000 mm</text>
<text x="125.8" y="182.4">3000 mm</text>
<text x="154.1" y="182.4">2 NOS</text>
<text x="101.2" y="188.2">2500 mm</text>
<text x="125.8" y="188.2">3000 mm</text>
<text x="154.1" y="188.2">1 NOS</text>
</g>
<g font-size="2.4">
<text x="59.9" y="22.4">SPACE REQUIRED</text>
<text x="62.6" y="19.3">300mm FREE</text>
<text x="131.9" y="21.3">600mm SPACE REQUIRED</text>
<text x="133.2" y="24.5">FOR MOTOR MOUNTING</text>
<text x="39" y="40.1" transform="rotate(-90 39 40.1)">REQUIRED</text>
<text x="35.9" y="46.2" transform="rotate(-90 35.9 46.2)">650mm FREE SPACE</text>
<text x="46.9" y="77.3" transform="rotate(-90 46.9 77.3)">CH</text>
<text x="136.2" y="106.3" transform="rotate(-90 136.2 106.3)">1250</text>
<text x="42.3" y="118.2">100</text>
<text x="130.4" y="118.2">100</text>
<text x="14" y="193.8">COLOR OF SLATS &amp; SHUTTER -RAL9002 (GRAY WHITE)</text>
</g>
<g font-size="2.3">
<text x="255.4" y="102.2">NIHVA TECHNOLOGIES</text>
<text x="258.6" y="104.6">PVT. LTD.</text>
<text x="271.6" y="104.6">PUNE</text>
<text x="27" y="170.9">RAIL PROFILE</text>
<text x="27.6" y="168.1">M.S. BOTTOM</text>
<text x="33.2" y="173.7">3MM</text>
</g>
<g font-size="2.1">
<text x="229.3" y="18.5">DIMENSION :</text>
<text x="229.3" y="24.3">CLEAR WIDTH</text>
<text x="249" y="24.3">CLEAR HEIGHT</text>
<text x="269.9" y="24.3">QUANTITY</text>
<text x="232.4" y="31.4">2000 mm</text>
<text x="252.3" y="31.4">3000 mm</text>
<text x="269.7" y="31.4">2 NOS</text>
<text x="232.4" y="37.4">2500 mm</text>
<text x="252.3" y="37.4">3000 mm</text>
<text x="269.6" y="37.4">1 NOS</text>
<text x="229.1" y="43.1">MATERIAL :</text>
<text x="229.3" y="50.3">THICKNESS :</text>
<text x="229.2" y="56.6">NOTE:-</text>
<text x="229.6" y="60.8">1.STRUCTURE FOR SHUTTER FOR SHUTTER</text>
<text x="229.8" y="63.4">WILL BE IN CLIENT'S SCOPE.</text>
<text x="229.2" y="66.5">2. 3 PHASE SUPPLY SHOULD BE PROVIDED.</text>
<text x="229.3" y="114.1">TITLE:</text>
<text x="230" y="133.3">CLIENT'S APPROVAL :</text>
<text x="228.9" y="150.7">CLIENT -</text>
<text x="229.2" y="155.2">PROJECT -SKODA AUTO IND.PVT.LTD</text>
<text x="239.6" y="150.7">DHOOT BUILDERS</text>
<text x="229" y="159.4">SITE LOCATION - AURANGABD</text>
<text x="229.1" y="163.6">DWG. NO. : NIHVA/17-18/0219</text>
<text x="229.2" y="167.7">SCALE: NTS</text>
<text x="247.7" y="167.6">WT:</text>
<text x="262.9" y="167.7">SHEET:1 OF 1</text>
<text x="229.2" y="173">DRAWN BY: OMKAR</text>
<text x="257.9" y="173.2">DATE: 27-09-2017</text>
<text x="228.7" y="178.9">CHECKED BY: SHEKHAR</text>
<text x="257.9" y="179.5">DATE: 27-09-2017</text>
<text x="19.9" y="181.8">HEAVY RUBBER GAS KIT</text>
<text x="228.5" y="184.6">APPROVED BY : SHEKHAR</text>
<text x="257.9" y="184.5">DATE: 27-09-2017</text>
<text x="228.9" y="189.1">If any queries contact : projects@nihva.com</text>
<text x="229" y="194.1">NOTE: ALL DIMENSIONS ARE IN mm</text>
</g>
<g font-size="1.9">
<text x="87.6" y="23.9">0.9mm GI HOOD COVER</text>
<text x="88.5" y="27.5">MS BRACKET ASSEMBLY</text>
<text x="138.1" y="29">DIRECT DRIVE</text>
<text x="194" y="28.2">600</text>
<text x="138.1" y="31.4">MOTOR(3 PHASE SUPPLY</text>
<text x="138.1" y="33.8">REQUIRED)</text>
<text x="188.8" y="35.7" transform="rotate(-90 188.8 35.7)">600</text>
<text x="206.9" y="35.8">DIRECT DRIVE</text>
<text x="206.9" y="38.2">MOTOR</text>
<text x="134.1" y="61.2">DOUBLE WALL SLAT</text>
<text x="137.6" y="72.2">MS GUIDE</text>
<text x="188.8" y="76.5" transform="rotate(-90 188.8 76.5)">CH</text>
<text x="138.2" y="84.8">PUSH BUTTON</text>
<text x="135" y="131">MOUNTING STRUCTURE</text>
<text x="135.1" y="133.4">SHOULD BE RCC / MS STRUCTURE</text>
<text x="134.5" y="143.2">DIRECT DRIVE</text>
<text x="134.5" y="145.6">MOTOR</text>
</g>
<g font-size="1.7">
<text x="256.8" y="107.4">Email:- info@nihva.com</text>
<text x="257" y="110">Website:- www.nihva.com</text>
</g>
<text font-size="1.3" x="60.4" y="172.6" transform="rotate(-90 60.4 172.6)">100 MM</text>
</svg>
